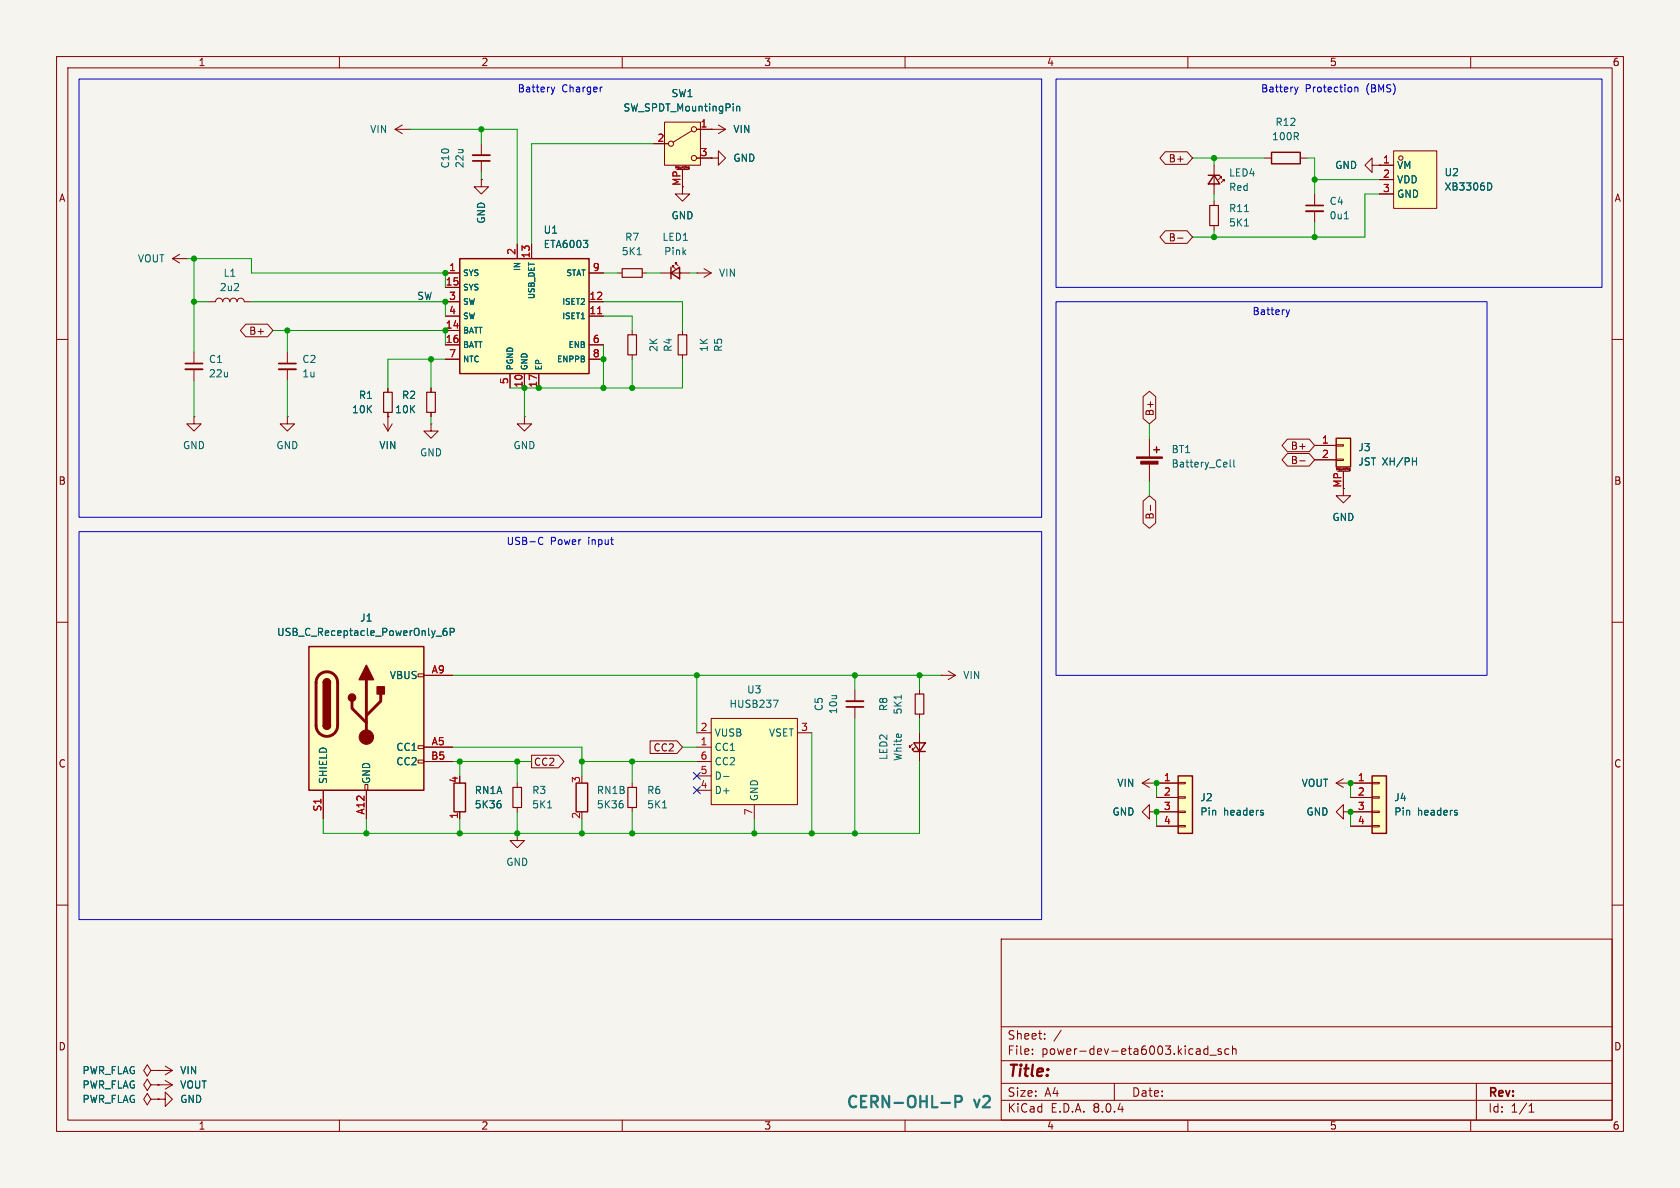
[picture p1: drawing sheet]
<svg xmlns="http://www.w3.org/2000/svg" width="297mm" height="210mm" viewBox="0 0 297 210" stroke-linecap="round" stroke-linejoin="round" font-family="sans-serif">
<path d="M0 0h297v210h-297z" fill="#f5f4ef" stroke="#f5f4ef" stroke-width=".18"/>
<g fill="none" stroke="#840000" stroke-width=".18">
<path d="M10 10h277v190h-277zM12 12h273v186h-273zM60 10v2M110 10v2M160 10v2M210 10v2M260 10v2M120.6 33v1.3h1.3l-1.3 1.3-1.2-1.3h1.2M10 60h2M109.2 48.3h.8M111.8 58.4v.8M113.5 48.3h.8"/>
<path d="M285 60h2M111.8 62.7v.8M10 110h2M285 110h2M10 160h2M285 160h2M177 166h108v32h-108zM60 198v2M110 198v2M160 198v2M177 194.5h108M177 191.5h108"/>
<path d="M177 187.5h108M177 181.5h108M182.5 186.3v.1M182.5 185.5v.1M184.7 183.6v.1M184.7 182.8v.1M187.6 182.1l-1.3 2M197 191.5v3M210 198v2M213.5 184.9v1.5M213.5 185.5l-.4-.1-.3 .3v.4l.2 .2h.5M213.9 186.5h1.1"/>
<path d="M215.9 185.5l-.4-.1-.2 .2 .1 .2 .5 .2v.3h-.6M217.2 185.5l-.4-.1-.3 .3v.4l.2 .2h.5M217.9 185.5l.2-.1 .4 .1v.9M217.9 184.9v1.5M260 198v2M261 191.5v6.5M270.3 196.6h.9M270.3 195.5l.4-.4v1.5"/>
</g>
<path d="M110 47.5h3.5v1.5h-3.5zM111 59.2h1.5v3.5h-1.5z" fill="none" stroke="#840000" stroke-width=".2"/>
<path d="M112.6 45h.8" fill="none" stroke="#006464" stroke-width=".18"/>
<path d="M81.3 45.7h22.8v20.3h-22.8z" fill="#ffffc2"/>
<path d="M81.3 45.7h22.8v20.3h-22.8z" fill="none" stroke="#840000" stroke-width=".25"/>
<g fill="none" stroke="#840000" stroke-width=".18">
<path d="M85.1 31.8v1.2h1.3l-1.3 1.3-1.3-1.3h1.3M85.1 31.8h.1M85.1 25.4v2M85.1 28.4v2.1M78.7 48.3h2.6M78.7 55.9h2.6M78.7 53.3h2.6M78.7 58.4h2.6M78.7 50.8h2.6M91.4 43.2v2.5M94 43.2v2.5M104.1 48.3h2.6"/>
<path d="M104.1 55.9h2.6M104.1 53.3h2.6M50.8 62.2v2.1M50.8 65.3v2M68.6 68.6v.7M68.6 72.9v.8M76.2 74.9v1.3h1.3l-1.3 1.3-1.3-1.3h1.3M76.2 74.9h.1M76.2 68.6v.7M76.2 72.9v.8M78.7 61h2.6M78.7 63.5h2.6"/>
<path d="M90.2 66v2.6M92.7 73.7v1.2h1.3l-1.3 1.3-1.3-1.3h1.3M92.7 73.7h.1M92.7 66v2.6M95.2 66v2.6M104.1 61h2.6M104.1 63.5h2.6"/>
</g>
<path d="M105.7 55.5h.7" fill="none" stroke="#a90000" stroke-width=".18"/>
<path d="M67.8 69.3h1.5v3.6h-1.5zM75.4 69.3h1.6v3.6h-1.6z" fill="none" stroke="#840000" stroke-width=".2"/>
<path d="M83.6 27.4h3M49.3 65.3h3" fill="none" stroke="#840000" stroke-width=".33"/>
<path d="M83.6 28.4h3M49.3 64.3h3" fill="none" stroke="#840000" stroke-width=".3"/>
<path d="M117.5 21.6h6.3v7.6h-6.3z" fill="#ffffc2"/>
<g fill="none" stroke="#840000" stroke-width=".18">
<path d="M115.6 25.4h2.5M117.5 21.6h6.3v7.6h-6.3zM119.6 30h2.1M120.6 30v3M121.7 29.5h.1v.4M121.7 29.9h.1M121.7 29.7h.1M121.8 29.9h.1M122.3 23.1l-3.3 2M123.2 22.9h5.1M123.2 27.9h2.5M125.7 22.9h.1"/>
<path d="M125.7 27.9h1.3v-1.2l1.3 1.2-1.3 1.3v-1.3M125.7 27.9h.1M127 22.1l1.3 .8M128.3 22.9l-1.3 .7M242.6 29.2v-1.3l-1.3 1.3 1.3 1.3v-1.3h1.2M243.8 29.2h.1M116.8 48.3h5.1M118.9 47.2v-.2h.2h-.2l.5 .5M119.4 46.7v-.2h.2h-.2l.5 .5M120.6 58.4v.8M123.2 48.3h.1M123.2 48.3h2.5"/>
<path d="M124.5 47.5l1.2 .8M125.7 48.3l-1.2 .7M50.8 73.7v1.2h1.3l-1.3 1.3-1.3-1.3h1.3M50.8 73.7h.1M67.8 74.9l.8 1.3M68.6 73.7h.1M68.6 73.7v2.5M69.3 74.9l-.7 1.3M120.6 62.7v.8M166.4 119.4h.1M166.4 119.4h2.5M167.6 118.6l1.3 .8"/>
<path d="M168.9 119.4l-1.3 .7M162.6 121.9v.8M162.6 126.2v.8"/>
<circle cx="118.6" cy="25.4" r=".46"/>
<circle cx="122.7" cy="27.9" r=".46"/>
<circle cx="122.7" cy="22.9" r=".46"/>
</g>
<path d="M130.2 18.8v.8M130.2 18.9l.2-.1h.3l.1 .8M159.3 122.9v.7" fill="none" stroke="#006464" stroke-width=".18"/>
<path d="M118.6 48.3l1.5-1.1v2.1zM118.6 47.2v2.1" fill="none" stroke="#840000" stroke-width=".25"/>
<path d="M119.9 59.2h1.5v3.5h-1.5zM161.8 122.7h1.5v3.5h-1.5z" fill="none" stroke="#840000" stroke-width=".2"/>
<path d="M54.6 114.3h20.3v25.4h-20.3z" fill="#ffffc2"/>
<g fill="none" stroke="#840000" stroke-width=".18">
<path d="M73.9 119.1h1v.5h-1zM74.9 119.4h5.1M57.1 139.7v5.1M64.5 138.7h.5v1h-.5zM64.8 139.7v5.1M73.9 134.4h1v.5h-1zM73.9 131.8h1v.5h-1zM74.9 132.1h5.1M74.9 134.6h5.1M151.1 121.9v2.1M151.1 125v2M161.3 131.6l-.5 .5v-.3v.3h.2"/>
<path d="M161.8 132.1l-.5 .5v-.3v.3h.2M162.6 129.5v5.1"/>
</g>
<path d="M54.6 114.3h20.3v25.4h-20.3zM57.1 128.3a.64 .64 0 0 0 .7 .6 .64 .64 0 0 0 .6-.6M57.1 120.7a.64 .64 0 0 1 .7-.7 .64 .64 0 0 1 .6 .7M161.5 131.3h2.1l-1 1.5zM161.5 132.8h2.1" fill="none" stroke="#840000" stroke-width=".25"/>
<path d="M56.4 119.3a1.9 1.9 0 0 1 2.1-.4 1.9 1.9 0 0 1 1.2 1.8v7.6a1.91 1.91 0 0 1-1.9 1.9 1.91 1.91 0 0 1-1.9-1.9v-7.8l.2-.6zM62.2 124v1.2l2.6 2.6M64.8 120.1v10.2M67.3 122.7v1.3l-2.5 2.5" fill="none" stroke="#840000" stroke-width=".51"/>
<g fill="#840000" stroke="#840000" stroke-width=".25">
<path d="M57.1 128.3h1.3a.64 .64 0 0 1-.6 .6 .64 .64 0 0 1-.7-.6z"/>
<path d="M57.1 120.7h1.3v7.6h-1.3z"/>
<path d="M57.3 120.2a.64 .64 0 0 1 .7-.1 .64 .64 0 0 1 .4 .6h-1.3z"/>
<path d="M64.8 117.6l1.2 2.5h-2.5z"/>
<path d="M66.7 121.4h1.2v1.3h-1.2z"/>
<circle cx="62.2" cy="123.3" r=".63"/>
</g>
<circle cx="64.8" cy="130.3" r="1.27" fill="#840000" stroke="#840000" stroke-width=".18"/>
<path d="M77.1 112.5h1M78.9 111.1h-.3a.86 .86 0 0 0 0 1.2l.4-.1v-.4l-.2-.2h-.4l-.1 .2M79.6 111.7h.6l.1-.2v-.3l-.7-.1v1.2" fill="none" stroke="#006464" stroke-width=".18"/>
<path d="M149.6 124h3.1" fill="none" stroke="#840000" stroke-width=".33"/>
<path d="M149.6 125h3.1" fill="none" stroke="#840000" stroke-width=".3"/>
<path d="M125.7 127h15.3v15.2h-15.3z" fill="#ffffc2"/>
<g fill="none" stroke="#840000" stroke-width=".18">
<path d="M69.8 22.9l1.3 .7M69.8 22.9h2.6M71.1 22.1l-1.3 .8M72.4 22.9h.1M232.4 34.3v2M232.4 37.3v2.1M30.5 45.7l1.2 .8M30.5 45.7h2.5M31.7 45l-1.2 .7M33 45.7h.1M34.3 73.7v1.2h1.3l-1.3 1.3-1.3-1.3h1.3M34.3 73.7h.1"/>
<path d="M34.3 62.2v2.1M34.3 65.3v2M123.2 132.1h2.5M123.2 129.5h2.5M123.2 139.7h2.5M123.2 137.2h2.5M123.2 134.6h2.5M125.7 127h15.3v15.2h-15.3zM141 129.5h2.5M81.3 143.5v1.3M133.3 142.2v2.6"/>
</g>
<path d="M237.7 38.7h.7M127.9 137.3h1M136.7 123.8h.9l-.6 1.2M88.5 142.1l.1 .2-.1 .5" fill="none" stroke="#006464" stroke-width=".18"/>
<path d="M230.9 37.3h3M32.8 65.3h3" fill="none" stroke="#840000" stroke-width=".33"/>
<path d="M230.9 36.3h3M32.8 64.3h3" fill="none" stroke="#840000" stroke-width=".3"/>
<path d="M80.3 138.4h2v5.1h-2z" fill="none" stroke="#840000" stroke-width=".25"/>
<path d="M246.4 26.7h7.6v10.1h-7.6z" fill="#ffffc2"/>
<g fill="none" stroke="#840000" stroke-width=".18">
<path d="M214.6 35.6v.7M214.6 39.9v.7M243.8 29.2h2.6M243.8 31.8h2.6M243.8 34.3h2.6M246.4 26.7h7.6v10.1h-7.6zM203.2 143.5v1.3l-1.3-1.3 1.3-1.3v1.3h1.3M204.5 143.5h.1"/>
<circle cx="247.7" cy="27.9" r=".38"/>
</g>
<path d="M220 37.4h.7M220 39.9h.7M263.3 32.3a.69 .69 0 0 1 .4 .7 .69 .69 0 0 1-.4 .6" fill="none" stroke="#006464" stroke-width=".18"/>
<path d="M213.9 36.3h1.5v3.6h-1.5z" fill="none" stroke="#840000" stroke-width=".2"/>
<path d="M208.3 137.2h2.5v10.1h-2.5z" fill="#ffffc2"/>
<g fill="none" stroke="#840000" stroke-width=".18">
<path d="M214.6 29.2v5.1M215.6 31.2h.3v.3v-.3l-.5 .6M216.2 31.8h.2v.2v-.2l-.5 .5M223.5 27.9h1.3M229.9 27.9h1.2M203.2 77.5v3.3M203.2 81.8v3.3M237.5 86.4v1.2h1.3l-1.3 1.3-1.3-1.3h1.3M201.9 138.4h6.4M201.9 138.4l1.3 .8M203.2 137.7l-1.3 .7M204.5 138.4h.1"/>
<path d="M208.3 138.3h1.2v.3h-1.2zM204.5 141h3.8M204.5 143.5h3.8M204.5 146.1h3.8M208.3 145.9h1.2v.3h-1.2zM208.3 143.4h1.2v.2h-1.2zM208.3 140.8h1.2v.3h-1.2z"/>
</g>
<path d="M213.6 31h2M214.6 31l1 1.5h-2zM224.8 26.9h5.1v2.1h-5.1zM204 79.5h1M204.5 79v1M208.3 137.2h2.5v10.1h-2.5z" fill="none" stroke="#840000" stroke-width=".25"/>
<path d="M217.5 81.3v1.1l.1 .2M218.1 81.3v1.1l.2 .2M223.2 143.7l.2 .1-.2 .3M223.2 143.2l.1 .1" fill="none" stroke="#006464" stroke-width=".18"/>
<g fill="#840000" stroke="#840000" stroke-width=".18">
<path d="M200.9 80.8h4.6v.2h-4.6z"/>
<path d="M201.7 81.5h3v.5h-3z"/>
</g>
<path d="M236.2 77.5h2.6v5.1h-2.6z" fill="#ffffc2"/>
<g fill="none" stroke="#840000" stroke-width=".18">
<path d="M36.8 53.3h1.3a.64 .64 0 0 1 .6-.6 .64 .64 0 0 1 .7 .6 .64 .64 0 0 1 .6-.6 .64 .64 0 0 1 .6 .6 .64 .64 0 0 1 .7-.6 .64 .64 0 0 1 .6 .6 .64 .64 0 0 1 .6-.6 .64 .64 0 0 1 .7 .6h1.2M232.4 78.7h3.8M236.2 78.6h1.3v.3h-1.3zM232.4 81.3h3.8M236.2 81.2h1.3v.2h-1.3zM236.5 83.3h2M237.5 83.3v3.1M238.5 83.2h.1M238.5 83.1h.1M238.5 82.9h.1M238.6 82.9h-.1M238.6 82.9h.1"/>
<path d="M238.7 83.2h-.1M238.7 82.9v.3M238.7 83.2h.1M238.7 83.1h-.1M91.4 138.4v.8M111.8 138.4v.8M91.4 147.3v1.3h1.3l-1.3 1.3-1.2-1.3h1.2M91.4 147.3h.1M91.4 142.7v.8M111.8 142.7v.8M237.5 143.5v1.3l-1.3-1.3 1.3-1.3v1.3h1.3M238.8 143.5h.1"/>
<path d="M26.7 194.3l-.7-1-.6 1 .6 1 .7-1h1.2M26.7 189.2l-.7-1-.6 1 .6 1 .7-1h1.2M27.9 189.2h.1M27.9 194.3h1.3v-1.3l1.3 1.3-1.3 1.3v-1.3M27.9 194.3h.1M27.9 191.8h.1M27.9 189.2h2.6M27.9 191.8h2.6M29.2 188.5l1.3 .7M29.2 191l1.3 .8M30.5 189.2l-1.3 .8M30.5 191.8l-1.3 .7"/>
</g>
<path d="M236.2 77.5h2.6v5.1h-2.6zM101.9 138.4h2v5.1h-2z" fill="none" stroke="#840000" stroke-width=".25"/>
<path d="M249.7 81.5h.7M250.4 80.9v1.3M96.8 142.8h.7M110.1 142.1l.1 .2-.1 .5M117.1 142.8h.8" fill="none" stroke="#006464" stroke-width=".18"/>
<path d="M90.7 139.2h1.5v3.5h-1.5zM111 139.2h1.5v3.5h-1.5z" fill="none" stroke="#840000" stroke-width=".2"/>
<path d="M242.6 137.2h2.5v10.1h-2.5z" fill="#ffffc2"/>
<g fill="none" stroke="#840000" stroke-width=".18">
<path d="M85.1 31.8h.1M115.6 25.4h2.5M120.6 30v3M123.2 22.9h2.5M123.2 27.9h2.5M125.7 27.9h.1M125.7 22.9h.1M206 26.8h3.9l.9 1.1-.9 1.2h-3.9l-.9-1.2zM243.8 29.2h.1M243.8 29.2h2.6M243.8 31.8h2.6M243.8 34.3h2.6"/>
<path d="M43.4 57.3h3.9l1 1.1-1 1.1h-3.9l-.9-1.1zM78.7 48.3h2.6M78.7 55.9h2.6M78.7 53.3h2.6M78.7 58.4h2.6M78.7 50.8h2.6M91.4 43.2v2.5M94 43.2v2.5M104.1 48.3h2.6M104.1 55.9h2.6M104.1 53.3h2.6M206 40.8h3.9l.9 1.1-.9 1.1h-3.9l-.9-1.1z"/>
<path d="M208.2 42.1h.9M68.6 73.7h.1M68.6 68.6v.7M68.6 72.9v.8M76.2 68.6v.7M76.2 72.9v.8M78.7 61h2.6M78.7 63.5h2.6M90.2 66v2.6M92.7 66v2.6M95.2 66v2.6M104.1 61h2.6"/>
<path d="M104.1 63.5h2.6M202.1 70.1l1.1-.9 1.1 .9v3.9l-1.1 .9-1.1-.9zM227.6 77.6h3.9l.9 1.1-.9 1.2h-3.9l-1-1.2zM232.4 78.7h3.8M202.1 88.6l1.1-1 1.1 1v3.8l-1.1 1-1.1-1zM203.4 89.3v1M227.6 80.2h3.9l.9 1.1-.9 1.1h-3.9l-1-1.1zM229.8 81.5h.9M232.4 81.3h3.8M237.5 83.3v3.1M74.9 119.4h5.1M57.1 139.7v5.1"/>
<path d="M64.8 139.7v5.1M74.9 132.1h5.1M74.9 134.6h5.1M94 133.5h4.7l1 1.1-1 1.1h-4.7zM114.9 131h4.8l.9 1.1-.9 1.1h-4.8zM204.5 138.4h.1M204.5 138.4h3.8M236.2 138.4h6.4M236.2 138.4l1.3 .8M237.5 137.7l-1.3 .7M238.8 138.4h.1M242.6 138.3h1.2v.3h-1.2z"/>
<path d="M81.3 143.5v1.3M204.5 143.5h.1M204.5 141h3.8M204.5 143.5h3.8M204.5 146.1h3.8M238.8 143.5h.1M238.8 141h3.8M238.8 143.5h3.8M238.8 146.1h3.8M242.6 145.9h1.2v.3h-1.2zM242.6 143.4h1.2v.2h-1.2zM242.6 140.8h1.2v.3h-1.2z"/>
<path d="M26.7 191.8l-.7-1-.6 1 .6 1 .7-1h1.2M27.9 191.8h.1M27.9 194.3h.1M27.9 189.2h.1"/>
</g>
<path d="M242.6 137.2h2.5v10.1h-2.5z" fill="none" stroke="#840000" stroke-width=".25"/>
<g fill="none" stroke="#006464" stroke-width=".18">
<path d="M130.2 18.8v.8M130.2 18.9l.2-.1h.3l.1 .8M263.3 32.3a.69 .69 0 0 1 .4 .7 .69 .69 0 0 1-.4 .6M249.7 81.5h.7M250.4 80.9v1.3M77.1 112.5h1M78.9 111.1h-.3a.86 .86 0 0 0 0 1.2l.4-.1v-.4l-.2-.2h-.4l-.1 .2M79.6 111.7h.6l.1-.2v-.3l-.7-.1v1.2M88.5 142.1l.1 .2-.1 .5M223.2 143.7l.2 .1-.2 .3M223.2 143.2l.1 .1M257.5 143.7l.2 .1-.2 .3"/>
<path d="M257.5 143.2l.1 .1"/>
</g>
<path d="M166.4 195h1.5M168.9 194.8h.8a.54 .54 0 0 0 .4-.5 .54 .54 0 0 0-.4-.6h-.8v2" fill="none" stroke="#0099b0" stroke-width=".4"/>
<g fill="none" stroke="#0000c2" stroke-width=".18">
<path d="M14 14h170.1v77.4h-170.1zM97.5 15.4l.3 .8M97.8 16.2l-.2 .4M98.1 15.4l-.3 .8M106.5 15.4l-.3 .1M186.7 14h96.5v36.8h-96.5zM228.9 15.4l.3 .8M229.2 16.2l-.2 .4M229.5 15.4l-.3 .8M239.5 15.5l.2-.1 .3 .1 .1 .7M239.5 15.4v.8M186.7 53.3h76.2v66.1h-76.2z"/>
<path d="M227.4 54.8l.3 .8M227.7 55.6l-.2 .4M228 54.8l-.3 .8M14 94h170.1v68.6h-170.1zM95.4 95h.3l.3 .1M96 96.1l-.3 .2-.3-.1"/>
</g>
<g fill="none" stroke="#009600" stroke-width=".18">
<path d="M72.4 22.9h19v20.3M85.1 22.9v2.5M85.1 30.5v1.3M115.6 25.4h-21.6v17.8M210.8 27.9h12.7M214.6 27.9v1.3M214.6 34.3v1.3M231.1 27.9h1.3v6.4M232.4 39.4v2.5M232.4 31.8h11.4M243.8 34.3h-2.5v7.6h-30.5M33 45.7h11.4v2.6h34.3v2.5"/>
<path d="M34.3 45.7v16.5M34.3 53.3h2.5M44.4 53.3h34.3v2.6M48.3 58.4h30.4v2.6M50.8 58.4v3.8M106.7 48.3h2.5M106.7 55.9h5.1v2.5M106.7 53.3h13.9v5.1M114.3 48.3h2.5M121.9 48.3h1.3M214.6 40.6v1.3M34.3 67.3v6.4"/>
<path d="M50.8 67.3v6.4M76.2 63.5v5.1M76.2 73.7v1.2M78.7 63.5h-10.1v5.1M92.7 68.6v5.1M106.7 61v7.6M111.8 63.5v5.1M120.6 63.5v5.1h-30.4M203.2 74.9v2.6M203.2 85.1v2.5M80 119.4h86.4M123.2 119.4v10.1"/>
<path d="M151.1 119.4v2.5M162.6 119.4v2.5M80 134.6h14M80 132.1h22.9v5.1M81.3 134.6v2.6M91.4 134.6v3.8M102.9 134.6h20.3M111.8 134.6v3.8M120.6 132.1h2.6M143.5 129.5v17.8M151.1 127v20.3M162.6 134.6v12.7h-105.5v-2.5"/>
<path d="M162.6 127v2.5M204.5 138.4v2.6M238.8 138.4v2.6M64.8 144.8v2.5M81.3 144.8v2.5M91.4 143.5v3.8M102.9 144.8v2.5M111.8 143.5v3.8M133.3 144.8v2.5M204.5 143.5v2.6M238.8 143.5v2.6"/>
</g>
<path d="M122.6 139.1l1.2 1.2M122.6 136.6l1.2 1.2M123.8 139.1l-1.2 1.2M123.8 136.6l-1.2 1.2" fill="none" stroke="#000084" stroke-width=".18"/>
<path d="M105.7 55.5h.7" fill="none" stroke="#a90000" stroke-width=".18"/>
<g fill="#009600" stroke="#009600" stroke-width=".18">
<circle cx="238.8" cy="138.4" r=".46"/>
<circle cx="214.6" cy="41.9" r=".46"/>
<circle cx="204.5" cy="143.5" r=".46"/>
<circle cx="238.8" cy="143.5" r=".46"/>
<circle cx="34.3" cy="45.7" r=".46"/>
<circle cx="78.7" cy="58.4" r=".46"/>
<circle cx="78.7" cy="53.3" r=".46"/>
<circle cx="78.7" cy="48.3" r=".46"/>
<circle cx="76.2" cy="63.5" r=".46"/>
<circle cx="50.8" cy="58.4" r=".46"/>
<circle cx="34.3" cy="53.3" r=".46"/>
<circle cx="111.8" cy="68.6" r=".46"/>
<circle cx="123.2" cy="119.4" r=".46"/>
<circle cx="106.7" cy="68.6" r=".46"/>
<circle cx="102.9" cy="134.6" r=".46"/>
<circle cx="111.8" cy="134.6" r=".46"/>
<circle cx="85.1" cy="22.9" r=".46"/>
<circle cx="92.7" cy="68.6" r=".46"/>
<circle cx="95.2" cy="68.6" r=".46"/>
<circle cx="106.7" cy="63.5" r=".46"/>
<circle cx="204.5" cy="138.4" r=".46"/>
<circle cx="133.3" cy="147.3" r=".46"/>
<circle cx="143.5" cy="147.3" r=".46"/>
<circle cx="151.1" cy="147.3" r=".46"/>
<circle cx="151.1" cy="119.4" r=".46"/>
<circle cx="162.6" cy="119.4" r=".46"/>
<circle cx="111.8" cy="147.3" r=".46"/>
<circle cx="91.4" cy="134.6" r=".46"/>
<circle cx="81.3" cy="134.6" r=".46"/>
<circle cx="64.8" cy="147.3" r=".46"/>
<circle cx="81.3" cy="147.3" r=".46"/>
<circle cx="91.4" cy="147.3" r=".46"/>
<circle cx="102.9" cy="147.3" r=".46"/>
<circle cx="232.4" cy="31.8" r=".46"/>
<circle cx="232.4" cy="41.9" r=".46"/>
<circle cx="214.6" cy="27.9" r=".46"/>
</g>
<text font-size="2.8" fill="#840000" x="178" y="190.9">Title:</text>
<g font-size="2.8" fill="#0099b0">
<text x="149.4" y="196.4">CERN-OHL-P</text>
<text x="172.3" y="196.4">v2</text>
</g>
<g font-size="2.1" fill="#840000">
<text x="178" y="184">Sheet:</text>
<text x="178" y="186.7">File:</text>
<text x="184.1" y="186.7">power-dev-eta6003.kicad_sch</text>
<text x="178" y="196.9">KiCad</text>
<text x="178" y="194.1">Size:</text>
<text x="184.7" y="194.1">A4</text>
<text x="185.7" y="196.9">E.D.A.</text>
<text x="193.3" y="196.9">8.0.4</text>
<text x="200" y="194.1">Date:</text>
<text x="263" y="194.3">Rev:</text>
<text x="263" y="196.9">Id:</text>
<text x="267.1" y="196.9">1/1</text>
</g>
<g font-size="1.8" fill="#840000">
<text x="35" y="11.9">1</text>
<text x="85" y="11.9">2</text>
<text x="135" y="11.9">3</text>
<text x="185" y="11.9">4</text>
<text x="235" y="11.9">5</text>
<text x="285" y="11.9">6</text>
<text x="206.5" y="28.9">B+</text>
<text x="10.3" y="35.9">A</text>
<text x="285.3" y="35.9">A</text>
<text x="206.5" y="42.9">B-</text>
<text x="43.9" y="59.4">B+</text>
<text x="204.2" y="73.7" transform="rotate(-90 204.2 73.7)">B+</text>
<text x="228.1" y="82.2">B-</text>
<text x="228.1" y="79.7">B+</text>
<text x="10.3" y="85.9">B</text>
<text x="285.3" y="85.9">B</text>
<text x="204.2" y="91.9" transform="rotate(-90 204.2 91.9)">B-</text>
<text x="10.3" y="135.9">C</text>
<text x="94.3" y="135.6">CC2</text>
<text x="115.4" y="133">CC2</text>
<text x="285.3" y="135.9">C</text>
<text x="10.3" y="185.9">D</text>
<text x="285.3" y="185.9">D</text>
<text x="35" y="199.9">1</text>
<text x="85" y="199.9">2</text>
<text x="135" y="199.9">3</text>
<text x="185" y="199.9">4</text>
<text x="235" y="199.9">5</text>
<text x="285" y="199.9">6</text>
</g>
<g font-size="1.8" fill="#0000c2">
<text x="91.4" y="16.6">Battery</text>
<text x="99.3" y="16.6">Charger</text>
<text x="222.8" y="16.6">Battery</text>
<text x="230.7" y="16.6">Protection</text>
<text x="241.6" y="16.6">(BMS)</text>
<text x="221.3" y="56">Battery</text>
<text x="89.5" y="96.7">USB-C</text>
<text x="97.3" y="96.7">Power</text>
<text x="104.1" y="96.7">input</text>
</g>
<g font-size="1.8" fill="#006464">
<text x="118.6" y="17.4">SW1</text>
<text x="65.3" y="23.7">VIN</text>
<text x="110.1" y="19.9">SW_SPDT_MountingPin</text>
<text x="129.5" y="23.7">VIN</text>
<text x="225.4" y="22.5">R12</text>
<text x="79.6" y="29.9" transform="rotate(-90 79.6 29.9)">C10</text>
<text x="82.1" y="29.8" transform="rotate(-90 82.1 29.8)">22u</text>
<text x="129.5" y="28.8">GND</text>
<text x="224.8" y="25">100R</text>
<text x="217.2" y="31.4">LED4</text>
<text x="217.2" y="33.9">Red</text>
<text x="235.9" y="30.1">GND</text>
<text x="246.9" y="30.1">VM</text>
<text x="246.9" y="32.6">VDD</text>
<text x="246.9" y="35.2">GND</text>
<text x="255.3" y="31.3">U2</text>
<text x="255.3" y="33.9">XB3306D</text>
<text x="86" y="39.6" transform="rotate(-90 86 39.6)">GND</text>
<text x="96" y="41.5">U1</text>
<text x="118.6" y="39">GND</text>
<text x="217.2" y="37.7">R11</text>
<text x="217.2" y="40.2">5K1</text>
<text x="235" y="36.4">C4</text>
<text x="235" y="39">0u1</text>
<text x="24.3" y="46.6">VOUT</text>
<text x="96" y="44">ETA6003</text>
<text x="109.8" y="45.3">5K1</text>
<text x="110.4" y="42.8">R7</text>
<text x="117" y="42.8">LED1</text>
<text x="117.3" y="45.3">Pink</text>
<text x="38.8" y="51.7">2u2</text>
<text x="39.4" y="49.1">L1</text>
<text x="127" y="49.1">VIN</text>
<text x="36.8" y="64.4">C1</text>
<text x="53.3" y="64.4">C2</text>
<text x="116.4" y="62.3" transform="rotate(-90 116.4 62.3)">2K</text>
<text x="119" y="62.3" transform="rotate(-90 119 62.3)">R4</text>
<text x="125.3" y="62.3" transform="rotate(-90 125.3 62.3)">1K</text>
<text x="127.9" y="62.3" transform="rotate(-90 127.9 62.3)">R5</text>
<text x="36.8" y="66.9">22u</text>
<text x="53.3" y="66.9">1u</text>
<text x="63.3" y="70.7">R1</text>
<text x="71" y="70.7">R2</text>
<text x="62.1" y="73.3">10K</text>
<text x="69.8" y="73.3">10K</text>
<text x="32.3" y="79.6">GND</text>
<text x="48.8" y="79.6">GND</text>
<text x="67" y="79.6">VIN</text>
<text x="74.2" y="80.9">GND</text>
<text x="90.7" y="79.6">GND</text>
<text x="207" y="80.3">BT1</text>
<text x="207" y="82.8">Battery_Cell</text>
<text x="240" y="80">J3</text>
<text x="240" y="82.5">JST XH/PH</text>
<text x="235.5" y="92.3">GND</text>
<text x="48.9" y="112.6">USB_C_Receptacle_PowerOnly_6P</text>
<text x="63.6" y="110.1">J1</text>
<text x="68.8" y="120.2">VBUS</text>
<text x="128.9" y="125.3">HUSB237</text>
<text x="132" y="122.8">U3</text>
<text x="145.6" y="125.8" transform="rotate(-90 145.6 125.8)">C5</text>
<text x="157.1" y="125.8" transform="rotate(-90 157.1 125.8)">R8</text>
<text x="170.2" y="120.2">VIN</text>
<text x="126.2" y="130.4">VUSB</text>
<text x="135.8" y="130.4">VSET</text>
<text x="148.2" y="126.3" transform="rotate(-90 148.2 126.3)">10u</text>
<text x="159.6" y="126.4" transform="rotate(-90 159.6 126.4)">5K1</text>
<text x="70" y="132.9">CC1</text>
<text x="70" y="135.5">CC2</text>
<text x="126.2" y="132.9">CC1</text>
<text x="126.2" y="135.5">CC2</text>
<text x="157.1" y="134.4" transform="rotate(-90 157.1 134.4)">LED2</text>
<text x="159.6" y="134.6" transform="rotate(-90 159.6 134.6)">White</text>
<text x="58" y="138.7" transform="rotate(-90 58 138.7)">SHIELD</text>
<text x="65.6" y="138.7" transform="rotate(-90 65.6 138.7)">GND</text>
<text x="83.8" y="143.1">5K36</text>
<text x="83.8" y="140.6">RN1A</text>
<text x="94" y="140.6">R3</text>
<text x="94" y="143.1">5K1</text>
<text x="105.4" y="143.1">5K36</text>
<text x="105.4" y="140.6">RN1B</text>
<text x="114.3" y="140.6">R6</text>
<text x="114.3" y="143.1">5K1</text>
<text x="126.2" y="140.6">D+</text>
<text x="126.2" y="138">D-</text>
<text x="134.2" y="141.7" transform="rotate(-90 134.2 141.7)">GND</text>
<text x="197.4" y="139.3">VIN</text>
<text x="212.1" y="141.8">J2</text>
<text x="230" y="139.3">VOUT</text>
<text x="246.4" y="141.8">J4</text>
<text x="196.6" y="144.4">GND</text>
<text x="212.1" y="144.4">Pin</text>
<text x="216.3" y="144.4">headers</text>
<text x="230.9" y="144.4">GND</text>
<text x="246.4" y="144.4">Pin</text>
<text x="250.6" y="144.4">headers</text>
<text x="89.4" y="153.3">GND</text>
<text x="14.5" y="190.1">PWR_FLAG</text>
<text x="31.8" y="190.1">VIN</text>
<text x="14.5" y="195.2">PWR_FLAG</text>
<text x="14.5" y="192.6">PWR_FLAG</text>
<text x="31.8" y="195.2">GND</text>
<text x="31.8" y="192.6">VOUT</text>
</g>
<g font-size="1.8" fill="#a90000">
<text x="123.8" y="22.6">1</text>
<text x="116.1" y="25.1">2</text>
<text x="123.8" y="27.7">3</text>
<text x="244.4" y="29">1</text>
<text x="120.4" y="33" transform="rotate(-90 120.4 33)">MP</text>
<text x="244.4" y="31.5">2</text>
<text x="244.4" y="34">3</text>
<text x="91.2" y="45.2" transform="rotate(-90 91.2 45.2)">2</text>
<text x="93.7" y="45.8" transform="rotate(-90 93.7 45.8)">13</text>
<text x="78.7" y="50.5">15</text>
<text x="79.3" y="48">1</text>
<text x="79.3" y="53.1">3</text>
<text x="104.1" y="53.1">12</text>
<text x="104.7" y="48">9</text>
<text x="78.7" y="58.2">14</text>
<text x="79.3" y="55.6">4</text>
<text x="104.1" y="55.6">11</text>
<text x="78.7" y="60.7">16</text>
<text x="79.3" y="63.2">7</text>
<text x="104.7" y="60.7">6</text>
<text x="104.7" y="63.2">8</text>
<text x="89.9" y="68" transform="rotate(-90 89.9 68)">5</text>
<text x="92.5" y="68.6" transform="rotate(-90 92.5 68.6)">10</text>
<text x="95" y="68.6" transform="rotate(-90 95 68.6)">17</text>
<text x="233.6" y="78.5">1</text>
<text x="233.6" y="81">2</text>
<text x="237.2" y="86.3" transform="rotate(-90 237.2 86.3)">MP</text>
<text x="76.2" y="119.1">A9</text>
<text x="76.2" y="131.8">A5</text>
<text x="123.8" y="131.8">1</text>
<text x="123.8" y="129.3">2</text>
<text x="141.5" y="129.3">3</text>
<text x="76.1" y="134.4">B5</text>
<text x="123.8" y="136.9">5</text>
<text x="123.8" y="134.4">6</text>
<text x="56.9" y="143.6" transform="rotate(-90 56.9 143.6)">S1</text>
<text x="81" y="138.5" transform="rotate(-90 81 138.5)">4</text>
<text x="102.6" y="138.5" transform="rotate(-90 102.6 138.5)">3</text>
<text x="123.8" y="139.4">4</text>
<text x="205.7" y="138.2">1</text>
<text x="205.7" y="140.7">2</text>
<text x="205.7" y="143.3">3</text>
<text x="240" y="138.2">1</text>
<text x="240" y="140.7">2</text>
<text x="240" y="143.3">3</text>
<text x="64.5" y="144.1" transform="rotate(-90 64.5 144.1)">A12</text>
<text x="81" y="144.9" transform="rotate(-90 81 144.9)">1</text>
<text x="102.6" y="144.9" transform="rotate(-90 102.6 144.9)">2</text>
<text x="133.1" y="144.2" transform="rotate(-90 133.1 144.2)">7</text>
<text x="205.7" y="145.8">4</text>
<text x="240" y="145.8">4</text>
</g>
<text font-size="1.8" fill="#0f0f0f" x="73.7" y="53.1">SW</text>
<g font-size="1.4" fill="#006464">
<text x="81.8" y="49">SYS</text>
<text x="81.8" y="51.5">SYS</text>
<text x="92.2" y="48" transform="rotate(-90 92.2 48)">IN</text>
<text x="94.7" y="53" transform="rotate(-90 94.7 53)">USB_DET</text>
<text x="100" y="49">STAT</text>
<text x="81.8" y="59.2">BATT</text>
<text x="81.8" y="54.1">SW</text>
<text x="81.8" y="56.6">SW</text>
<text x="99.3" y="56.6">ISET1</text>
<text x="99.3" y="54.1">ISET2</text>
<text x="81.8" y="61.7">BATT</text>
<text x="81.8" y="64.2">NTC</text>
<text x="90.9" y="65.5" transform="rotate(-90 90.9 65.5)">PGND</text>
<text x="93.4" y="65.5" transform="rotate(-90 93.4 65.5)">GND</text>
<text x="96" y="65.5" transform="rotate(-90 96 65.5)">EP</text>
<text x="98.3" y="64.2">ENPPB</text>
<text x="100.4" y="61.7">ENB</text>
</g>
<g font-size=".5" fill="#840000">
<text x="119.3" y="29.9">Mounting</text>
<text x="236.2" y="83.2">Mounting</text>
</g>
</svg>
